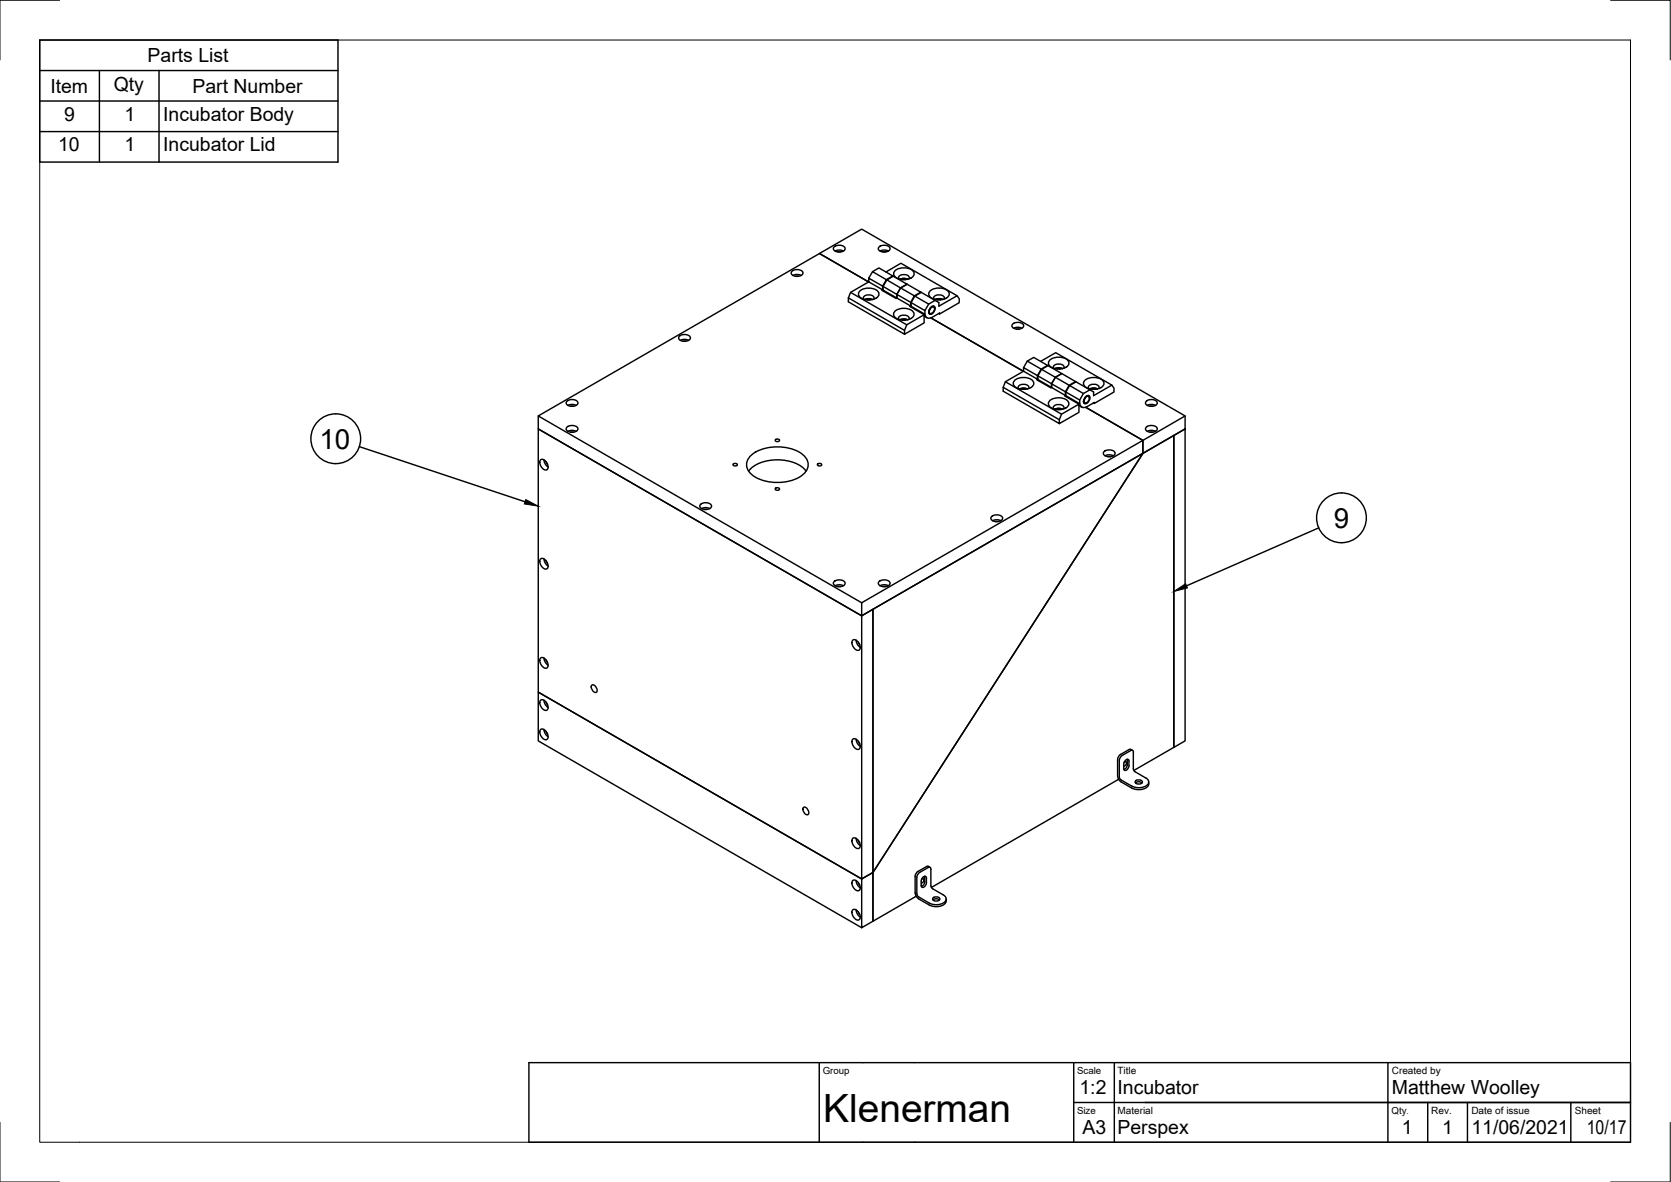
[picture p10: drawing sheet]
<svg xmlns="http://www.w3.org/2000/svg" width="420mm" height="297mm" viewBox="0 0 420 297" stroke-linecap="round" stroke-linejoin="round" font-family="sans-serif">
<!-- layer: Visible -->
<g fill="none" stroke="#000" stroke-width=".36">
<path d="M199.1 68.2a1.95 1.95 0 0 1 2.8 .3 1.29 1.29 0 0 1-1.7 .9 .9 .9 0 0 1-1-.2 .9 .9 0 0 1-.1-1zM199.4 69.2l.8-.2 1.3 .2M200.1 69.4h.7M206 63.7l-70.7 40.8v3.3l81.4 47M206 63.7l12.4 7.2M206.1 63.7l10.6-6.1 81.3 46.9v3.3l-10.6 6.1M206.1 63.7l12.3 7.1-4.5 2.7-.6 1.4v.9l14.1 8.2 5-2.9v-2l-4.4 2.5-.6 1.4v1M209.7 62.1a1.95 1.95 0 0 1 2.8 .2 1.29 1.29 0 0 1-1.7 1 .9 .9 0 0 1-1-.2 .9 .9 0 0 1-.1-1zM210 63.1l1.2-.3 .9 .3M210.7 63.3h.7M213.3 74.9l14.1 8.1M213.9 73.5l14.1 8.1"/>
<path d="M216.2 73.2a3.5 3.5 0 0 1 4.7 .3 1.62 1.62 0 0 1-1.8 1.8 3.1 3.1 0 0 1-3.2-1v-.8zM217.2 75.2l-.1-.3a1.52 1.52 0 0 1 1.3-.8 1.52 1.52 0 0 1 1.4 .8l-.1 .3M217.5 75.3a2.12 2.12 0 0 1 1.9 0l-.8-.2zM218 75.4h.8M218.4 69.9l3.5 2v.9l-3.5-2zM218.4 69.9l1-1.6 3.5 2-1 1.6M219.4 68.3l1.6-1 3.5 2-1.6 1M221 62.1a1.95 1.95 0 0 1 2.8 .2 1.29 1.29 0 0 1-1.7 1 .9 .9 0 0 1-1-.2 .9 .9 0 0 1-.1-1zM221.3 63.1l1.3-.3 .8 .3M221.9 72.8l-.2 .1 3.6 2.1 .2-.1 6.9 4.2M222 63.3h.7M222 72v.9l3.5 2v-.9l.9-1.6 3.5 1.9-.9 1.7"/>
<path d="M222.1 72.9v.2M222.8 68.4l3.7-2.2 14.1 8.1M223 70.3l1.6-.9 3.5 2-1.7 1zM223 70.3l-1 1.7 3.5 2 .9-1.6 1.7-1 3.4 2-1.6 .9M224.5 69.3l.1 .1M225 78.2a3.5 3.5 0 0 1 4.8 .4 1.62 1.62 0 0 1-1.9 1.8 3.1 3.1 0 0 1-3.2-1.1v-.7zM225 68.1a3.5 3.5 0 0 1 4.8 .3 1.62 1.62 0 0 1-1.9 1.8 3.1 3.1 0 0 1-3.1-1v-.8zM225.5 74.9v-.9l3.5 2v.9M226 70.1l-.1-.3a1.52 1.52 0 0 1 1.4-.8 1.52 1.52 0 0 1 1.3 .8l-.1 .3M226.3 70.2a2.12 2.12 0 0 1 1.9 0M226.3 70.2l1.2-.2 .7 .2M226.9 70.3h.8"/>
<path d="M229.1 76v1l3.5 2v-1M229.1 77l.1 .2M230 74.4l-.9 1.6 3.5 2 .9-1.6M231.5 73.4l.1 .1M232.4 79.4l.7 .5M233.5 78.4l.2 .4M233.7 78.8h.1M233.8 73.1a3.5 3.5 0 0 1 4.8 .4 1.62 1.62 0 0 1-1.8 1.8 3.1 3.1 0 0 1-3.2-1.1v-.7zM234 77.3l.3-.3h.6a1.33 1.33 0 0 1-1.2 2 1.15 1.15 0 0 1 .3-1.7zM234.1 79.9l23.3 13.4-4.6 2.6-.6 1.4v1l14.2 8.2 4.9-2.9v-2l-4.4 2.5-.5 1.4v1M234.1 77.4l.7-.3a1.13 1.13 0 0 1-1 1.7 .97 .97 0 0 1 .3-1.4zM234.7 77l.1 .1"/>
<path d="M234.8 77l-.5 .1M234.8 75.2l-.1-.3a1.52 1.52 0 0 1 1.4-.8 1.52 1.52 0 0 1 1.4 .8l-.1 .3M235 77.6l-.2-.6a1.2 1.2 0 0 0-1 1.8l.5-.1M235.1 75.5l-1.6 .9-3.5-2 1.6-.9 4.5 2.5v.9l4.5-2.6 .6 .8v1l-5 2.8M235.1 75.3a2.12 2.12 0 0 1 2 0M235.1 75.3l1.2-.2 .8 .2M235.7 75.4h.8M236 78.8l.2 .1v-.2l-1.9 1.1a1.08 1.08 0 0 1-1.7-.8M170.8 84.5a1.95 1.95 0 0 1 2.8 .3 1.29 1.29 0 0 1-1.7 1 .9 .9 0 0 1-1-.3 .9 .9 0 0 1-.1-1zM171.1 85.5l1.2-.2 .9 .2M171.8 85.8h.7M226 80.3l-.1-.3a1.52 1.52 0 0 1 1.4-.8 1.52 1.52 0 0 1 1.3 .8l-.1 .3"/>
<path d="M226.3 80.4a2.12 2.12 0 0 1 1.9 0l-.7-.2zM226.9 80.5h.7M252.2 97.3l14.2 8.2M252.8 95.9l14.1 8.2M254.6 81.5a1.95 1.95 0 0 1 2.8 .2 1.29 1.29 0 0 1-1.7 1 .9 .9 0 0 1-1-.2 .9 .9 0 0 1-.1-1zM254.9 82.5l1.2-.3 .9 .3M255.1 95.6a3.5 3.5 0 0 1 4.8 .4 1.62 1.62 0 0 1-1.9 1.8 3.1 3.1 0 0 1-3.2-1.1v-.7zM255.6 82.7h.7M256.1 97.7l-.1-.3a1.52 1.52 0 0 1 1.4-.8 1.52 1.52 0 0 1 1.3 .8l-.1 .3M257 97.8h.7M257.4 92.4l3.5 2v.9l-3.5-2zM257.4 92.4l.9-1.7 3.5 2.1-.9 1.6"/>
<path d="M258.3 90.7l1.6-.9 3.5 2-1.6 1M258.3 97.7l-1.2-.1-.7 .2a2.12 2.12 0 0 1 1.9 0M260.9 95.3l-.2 .1 3.5 2.1 .2-.1 6.9 4.2M261 94.5v.9l3.4 2v-1l1-1.6 3.4 2-.9 1.7M261 95.4v.2M261.7 90.8l3.8-2.2 14.1 8.2M261.9 92.8l1.6-.9 3.5 2-1.6 .9zM261.9 92.8l-.9 1.7 3.4 1.9 1-1.6 1.6-.9 3.4 2-1.6 .9M263.4 91.8l.1 .1M263.9 90.5a3.5 3.5 0 0 1 4.8 .4 1.62 1.62 0 0 1-1.8 1.8 3.1 3.1 0 0 1-3.2-1.1v-.7zM264.4 97.4v-1l3.5 2.1v.9M264.9 92.6l-.1-.3a1.52 1.52 0 0 1 1.4-.8 1.52 1.52 0 0 1 1.4 .8l-.1 .3"/>
<path d="M265.2 92.7a2.12 2.12 0 0 1 2 0l-.8-.2zM265.8 92.7h.8M268 98.5v.9l3.5 2.1v-1M268 99.4l.1 .3M268.9 96.9l-.9 1.6 3.5 2 .9-1.6M270.4 95.9l.2 .1M272.8 95.6a3.5 3.5 0 0 1 4.7 .4 1.62 1.62 0 0 1-1.8 1.8 3.1 3.1 0 0 1-3.2-1.1v-.7zM272.9 99.7l.4-.2 .5-.1a1.33 1.33 0 0 1-1.1 2 1.15 1.15 0 0 1 .2-1.7zM273 99.9l.7-.3a1.13 1.13 0 0 1-.9 1.7 .97 .97 0 0 1 .2-1.4zM273.2 99.5h.5M273.8 97.7l-.2-.3a1.52 1.52 0 0 1 1.4-.9 1.52 1.52 0 0 1 1.4 .9l-.1 .3M273.9 100h.1"/>
<path d="M273.9 100l-.2-.5a1.2 1.2 0 0 0-1 1.8l.5-.1M274 97.7a2.12 2.12 0 0 1 2 0l-1.2-.1-.8 .1M274 98l-1.6 .9-3.5-2 1.7-.9 4.4 2.5v.9l4.6-2.6 .5 .7v1l-4.9 2.9M274.6 97.8h.8M135.3 107.8l81.4 47v66.1l-81.4-47zM135.3 104.5l81.4 47M135.9 115.6a1.29 1.29 0 0 1 1.7 .9 .9 .9 0 0 1 .3 1 .9 .9 0 0 1-.8 .6 1.95 1.95 0 0 1-1.2-2.5zM136.8 115.5l.2 .9 .8 1M137.3 116l.4 .7M142.5 100.9a1.95 1.95 0 0 1 2.8 .2 1.29 1.29 0 0 1-1.7 1 .9 .9 0 0 1-1-.2 .9 .9 0 0 1-.1-1zM142.5 107.4a1.95 1.95 0 0 1 2.8 .2 1.29 1.29 0 0 1-1.7 1 .9 .9 0 0 1-1-.2 .9 .9 0 0 1-.1-1zM142.8 101.9l1.3-.3 .8 .3"/>
<path d="M142.8 108.4l.8-.2 1.3 .2M143.5 102.1h.7M143.5 108.6h.7M184.5 116.5h.5l.4 .4-.7 .2-.4-.2zM188.2 118.4a9.7 9.7 0 0 1 9.3-2.7l1.9 .5a6.6 6.6 0 0 1 3.3 2.2M188.5 114.8a10.9 10.9 0 0 1 10.6-2 5.1 5.1 0 0 1 4.1 4 4.3 4.3 0 0 1-3.1 3.6 11.9 11.9 0 0 1-10.9-1 3 3 0 0 1-.7-4.6zM195.1 110.4l.5-.1 .4 .4-.7 .3-.4-.3zM205.7 116.5h.5l.4 .4-.7 .2-.4-.2zM263.9 100.7a3.5 3.5 0 0 1 4.8 .4 1.62 1.62 0 0 1-1.9 1.8 3.1 3.1 0 0 1-3.1-1.1v-.7zM264.9 102.8l-.1-.3a1.52 1.52 0 0 1 1.4-.9 1.52 1.52 0 0 1 1.3 .9l-.1 .3M265.2 102.8a2.12 2.12 0 0 1 2 0l-.8-.1zM265.8 102.9h.8"/>
<path d="M271.3 101.9l.7 .4M272.4 100.8l.3 .5M273 102.4l14.4 8.3M275 101.2l.2 .2v-.3l-2 1.1a1.08 1.08 0 0 1-1.7-.8M277.6 113.5a1.95 1.95 0 0 1 2.8 .3 1.29 1.29 0 0 1-1.7 1 .9 .9 0 0 1-1-.3 .9 .9 0 0 1-.1-1zM277.8 114.5l1.3-.2 .9 .2M278.6 114.8h.7M287.4 113.9l-67.9 105.4v12.2l10.8-6.3M287.4 113.9l-67.9 105.4v-66.2l67.9-39.2M287.4 113.9l7.7-4.5v78.4l-10 5.8M288.2 100.9a1.95 1.95 0 0 1 2.8 .2 1.29 1.29 0 0 1-1.7 1 .9 .9 0 0 1-1-.2 .9 .9 0 0 1-.1-1zM288.2 107.4a1.95 1.95 0 0 1 2.8 .2 1.29 1.29 0 0 1-1.7 1 .9 .9 0 0 1-1-.2 .9 .9 0 0 1-.1-1z"/>
<path d="M288.5 101.9l1.2-.3 .9 .3M288.5 108.4l.8-.2 1.3 .2M289.2 102.1h.7M289.2 108.6h.7M295.1 109.4l2.9-1.6v78.4l-2.9 1.6zM298 104.5l-10.6 6.2v3.2M176.1 126.8a1.95 1.95 0 0 1 2.8 .3 1.29 1.29 0 0 1-1.7 .9 .9 .9 0 0 1-1-.2 .9 .9 0 0 1-.1-1zM176.4 127.8l1.3-.2 .8 .2M177.1 128h.7M195.1 122.7l.5-.1 .4 .4-.7 .2-.4-.2zM249.3 129.9a1.95 1.95 0 0 1 2.8 .2 1.29 1.29 0 0 1-1.7 1 .9 .9 0 0 1-1-.3 .9 .9 0 0 1-.1-.9zM249.6 130.9l1.3-.3 .8 .3"/>
<path d="M250.3 131.1h.7M135.9 140.5a1.29 1.29 0 0 1 1.7 .9 .9 .9 0 0 1 .3 1 .9 .9 0 0 1-.8 .6 1.95 1.95 0 0 1-1.2-2.5zM136.8 140.4l.2 .9 .8 1M137.3 140.9l.4 .6M209.7 146.2a1.95 1.95 0 0 1 2.8 .2 1.29 1.29 0 0 1-1.7 1 .9 .9 0 0 1-1-.2 .9 .9 0 0 1-.1-1zM210 147.2l1.2-.2 .9 .2M210.7 147.4h.7M216.7 154.8l2.8-1.7v66.2l-2.8 1.6-81.4-47v12.3l81.4 46.9 2.8-1.6v-12.2l-2.8 1.6v12.2M216.7 151.5l70.7-40.8v3.2l-70.7 40.9zM221 146.2a1.95 1.95 0 0 1 2.8 .2 1.29 1.29 0 0 1-1.7 1 .9 .9 0 0 1-1-.2 .9 .9 0 0 1-.1-1zM221.3 147.2l1.3-.2 .8 .2M222 147.4h.7"/>
<path d="M135.9 176a1.29 1.29 0 0 1 1.7 1 .9 .9 0 0 1 .3 .9 .9 .9 0 0 1-.8 .6 1.95 1.95 0 0 1-1.2-2.5zM135.9 165.4a1.29 1.29 0 0 1 1.7 1 .9 .9 0 0 1 .3 .9 .9 .9 0 0 1-.8 .6 1.95 1.95 0 0 1-1.2-2.5zM136.8 176l.2 .8 .8 1M136.8 165.4l.2 .8 .8 1M137.3 176.5l.4 .6M137.3 165.9l.4 .6M148.9 172.1a1.25 1.25 0 0 1 1 1.9 1.25 1.25 0 0 1-1-1.9zM214.4 160.9a1.29 1.29 0 0 1 1.7 1 .9 .9 0 0 1 .3 .9 .9 .9 0 0 1-.8 .6 1.95 1.95 0 0 1-1.2-2.5zM215.3 160.9l.4 1.2 .6 .6M215.8 161.4l.4 .6M135.9 183.3a1.29 1.29 0 0 1 1.7 1 .9 .9 0 0 1 .3 1 .9 .9 0 0 1-.8 .6 1.95 1.95 0 0 1-1.2-2.6zM136.8 183.3l.2 .9 .8 1"/>
<path d="M137.3 183.8l.4 .6M214.4 185.8a1.29 1.29 0 0 1 1.7 1 .9 .9 0 0 1 .3 .9 .9 .9 0 0 1-.8 .6 1.95 1.95 0 0 1-1.2-2.5zM215.3 185.8l.4 1.2 .6 .6M215.8 186.3l.4 .6M281 190.8v4.2M281 195l.2 .7 .7 .8M281.3 195.8l-47.1 27.2M281.9 196.5l2.7 1.5a3.4 3.4 0 0 0 4.2-.7v-.8M282.7 191.6l.3-.2 .2 .3-.2 .7-.4 .1M283 191.1l.7-.3a2.24 2.24 0 0 1 .1 1.9l-.1 .4a.67 .67 0 0 1-1.1 .3v-.2a2.24 2.24 0 0 1 .4-2.1zM283.4 190.8v.2a2.38 2.38 0 0 1-.2 1.9l-.6 .5M283.8 188.4l-2.3 1.4-.5 1"/>
<path d="M284.3 188.3l.5 .3M284.4 188.3l-.5 .1M285 189v4.2M285 189l-.1-.3-.3-.2-2.4 1.3-.5 .6-.2 .7v4.4l.4 .5 2.6 1.5a3.4 3.4 0 0 0 4.3-.6 1.06 1.06 0 0 0-.7-1.4l-2.7-1.6-.4-.7M285.5 196.3l.8-.3a.67 .67 0 0 1 .9 .7l-.9 .3a.67 .67 0 0 1-.8-.7zM285.5 196.7l.8-.2 .9 .2M202.1 202.9a1.25 1.25 0 0 1 1.1 1.8 1.25 1.25 0 0 1-1.1-1.8zM214.4 210.7a1.29 1.29 0 0 1 1.7 1 .9 .9 0 0 1 .3 .9 .9 .9 0 0 1-.8 .6 1.95 1.95 0 0 1-1.2-2.5zM215.3 210.7l.4 1.2 .6 .6M215.8 211.2l.4 .6M231.2 219.3l2.2-1.3h.5l.2 .4v4.5l.4 .4 2.7 1.6M231.2 219.2l-.5 .6-.2 .7v4.1"/>
<path d="M232.9 217.8l-2.4 1.4-.4 1M233.4 217.7l.4 .3M233.4 217.7l-.5 .1M214.4 228.7a1.29 1.29 0 0 1 1.7 .9 .9 .9 0 0 1 .3 1 .9 .9 0 0 1-.8 .6 1.95 1.95 0 0 1-1.2-2.5zM214.4 221.3a1.29 1.29 0 0 1 1.7 1 .9 .9 0 0 1 .3 .9 .9 .9 0 0 1-.8 .6 1.95 1.95 0 0 1-1.2-2.5zM215.3 228.6l.4 1.3 .6 .6M215.3 221.3l.4 1.2 .6 .6M215.8 229.1l.4 .6M215.8 221.8l.4 .6M230.1 220.2v4.2l.2 .7 .7 .7 2.6 1.6a3.4 3.4 0 0 0 4.2-.7l.1-.3M230.5 224.6l.5 .8 2.6 1.5a3.4 3.4 0 0 0 4.2-.6 1.06 1.06 0 0 0-.6-1.4M231.6 221.4v1.2"/>
<path d="M231.6 221.4l.2-.6a.67 .67 0 0 1 1.1-.4v.3a2.04 2.04 0 0 1-.6 2.2l-.5 .1-.2-.4M231.7 220.9l.4-.1 .2 .3-.3 .7-.4 .1M232.5 220.2v.2M232.5 220.4a2.35 2.35 0 0 1-.2 1.9l-.6 .5M234.6 225.7l.8-.3a.67 .67 0 0 1 .9 .7l-.9 .3a.67 .67 0 0 1-.8-.7zM234.6 226.1l.8-.2 .8 .2M237.9 225.9v.5"/>
</g>
<!-- layer: Border -->
<path d="M10 10.1h400v276.9h-400zM15 .1h-15v15M405 .1h15v15M0 282.1v14.9h15M420 282.1v14.9h-15" fill="none" stroke="#000" stroke-width=".25"/>
<!-- layer: TitleBlock -->
<path d="M133 267h277v20h-277zM206 267v20M270 277.1h140h-122M270 267v20M280.2 267v20M349 267v20M359 277.1v9.9M369 277.1v9.9M395 277.1v9.9" fill="none" stroke="#000" stroke-width=".36"/>
<!-- layer: BOM -->
<g fill="none" stroke="#000" stroke-width=".36">
<path d="M10 10.1h75v30.6h-75zM10 17.7h75M25 17.7v23M40 17.7v23M10 25.4h75M10 33.1h75M90.3 112.2l41.7 13.9M331.6 132.7l-33.3 14.5"/>
<circle cx="84.4" cy="110.3" r="6.3"/>
<circle cx="337.3" cy="130.1" r="6.3"/>
</g>
<path d="M132.2 125.5l3.1 1.7-3.5-.6zM295.1 148.6l3-1.9 .5 1.1z" fill="#000" stroke="#000" stroke-width=".25"/>
<text font-size="9.8" x="207" y="282.1">Klenerman</text>
<g font-size="7">
<text x="80.3" y="112.7">10</text>
<text x="335.4" y="132.6">9</text>
</g>
<g font-size="4.9">
<text x="37.1" y="15.6">Parts List</text>
<text x="12.7" y="23.3">Item</text>
<text x="28.6" y="22.8">Qty</text>
<text x="48.4" y="23.3">Part Number</text>
<text x="16.1" y="30.4">9</text>
<text x="31.3" y="30.4">1</text>
<text x="41" y="30.4">Incubator Body</text>
<text x="14.6" y="38.1">10</text>
<text x="31.3" y="38.1">1</text>
<text x="41" y="38.1">Incubator Lid</text>
<text x="271.4" y="275">1:2</text>
<text x="281" y="275">Incubator</text>
<text x="350" y="275">Matthew Woolley</text>
<text x="272.2" y="285.1">A3</text>
<text x="281" y="285.1">Perspex</text>
<text x="352.4" y="285.1">1</text>
<text x="362.6" y="285.1">1</text>
<text x="370" y="285.1">11/06/2021</text>
<text x="399" y="285.1">10/17</text>
</g>
<g font-size="2.5">
<text x="281" y="269.9">Title</text>
<text x="350" y="269.9">Created by</text>
<text x="281" y="279.9">Material</text>
<text x="359.9" y="279.9">Rev.</text>
<text x="370" y="279.9">Date of issue</text>
<text x="396" y="279.9">Sheet</text>
</g>
<g font-size="2.4">
<text x="206.9" y="269.8">Group</text>
<text x="270.8" y="269.8">Scale</text>
<text x="270.8" y="279.8">Size</text>
<text x="349.9" y="279.8">Qty</text>
</g>
<text font-size="2.1" x="353.7" y="279.8">.</text>
</svg>
